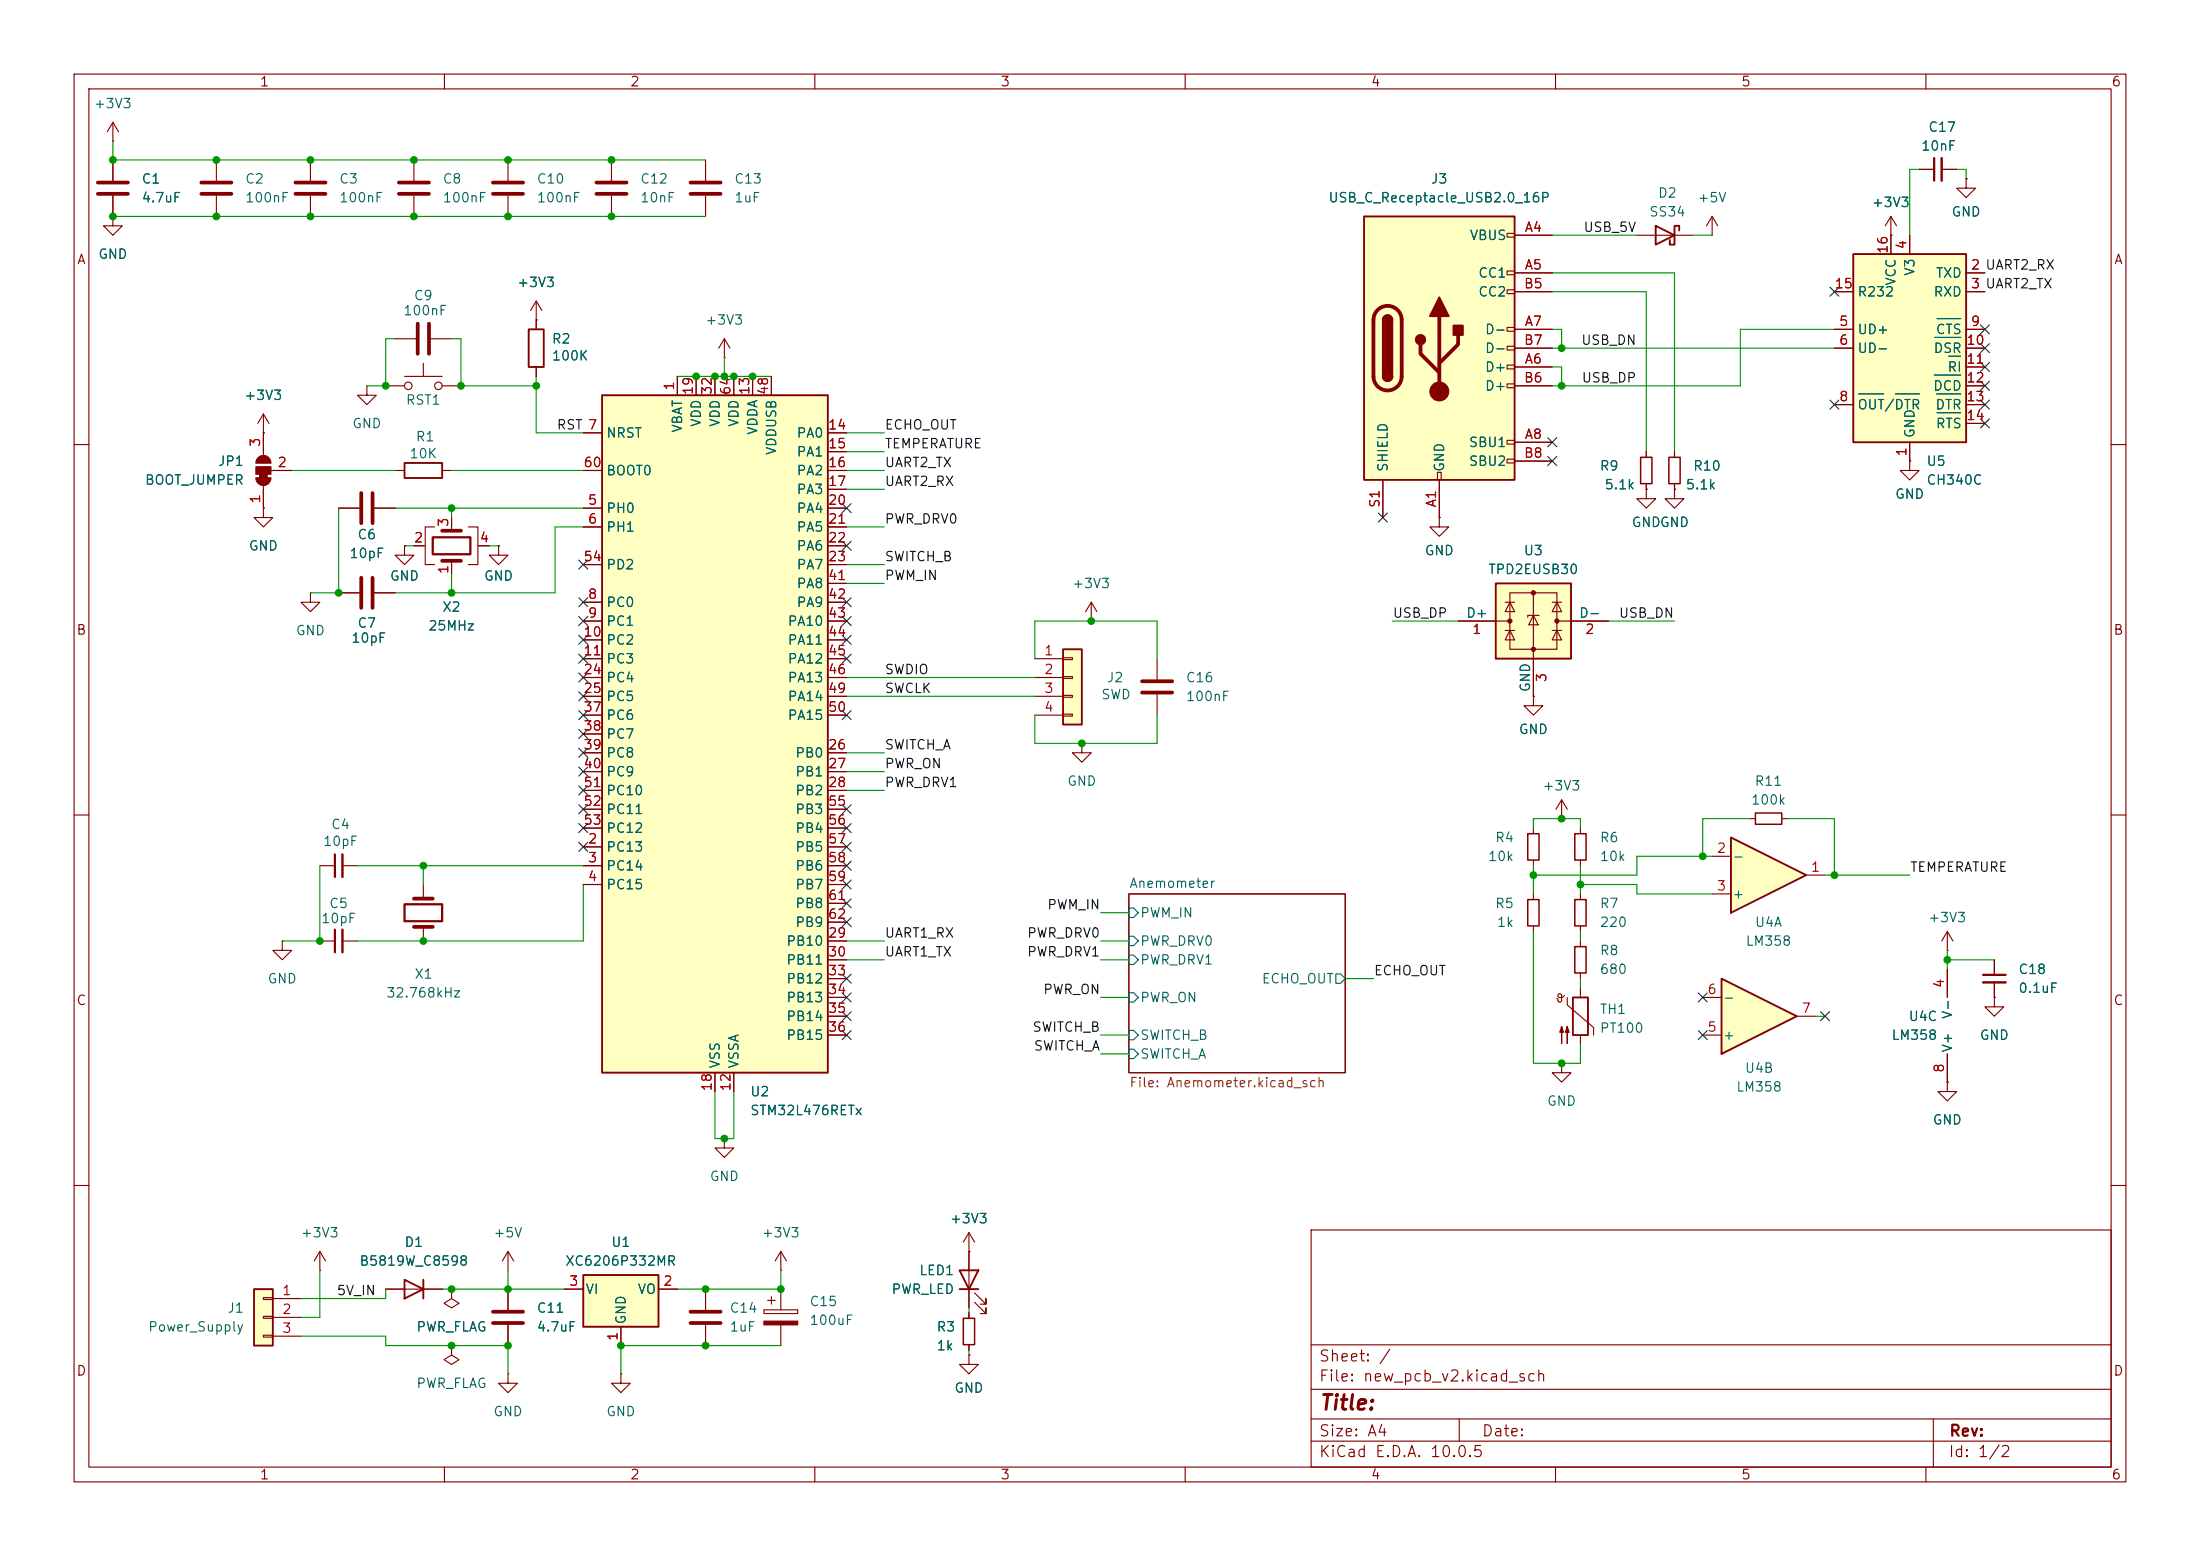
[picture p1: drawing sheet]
<svg xmlns="http://www.w3.org/2000/svg" width="297mm" height="210mm" viewBox="0 0 297 210" stroke-linecap="round" stroke-linejoin="round" font-family="sans-serif">
<g fill="none" stroke="#840000" stroke-width=".15">
<path d="M10 10h277v190h-277zM12 12h273v186h-273zM60 10v2M110 10v2M160 10v2M210 10v2M260 10v2M10 60h2M285 60h2M10 110h2M285 110h2M43.2 127h2"/>
<path d="M46.2 127h2.1M152.4 120.7h29.2v24.1h-29.2zM10 160h2M103.1 176.8h4.6v.5h-4.6zM103.6 175.5h1M104.1 175v1M105.4 174v2.8M105.4 178.8v2.8M177 166h108v32h-108zM285 160h2M60 198v2M110 198v2"/>
<path d="M160 198v2M177 194.5h108M177 191.5h108M177 187.5h108M177 181.5h108M197 191.5v3M210 198v2M260 198v2M261 191.5v6.5"/>
</g>
<path d="M152.4 128.9h.6l.7 .6-.7 .7h-.6zM152.4 134h.6l.7 .6-.7 .7h-.6zM152.4 126.4h.6l.7 .6-.7 .6h-.6zM152.4 139.1h.6l.7 .6-.7 .6h-.6zM152.4 122.6h.6l.7 .6-.7 .6h-.6zM180.3 131.4h.7l.6 .7-.6 .6h-.7zM152.4 141.6h.6l.7 .6-.7 .7h-.6z" fill="none" stroke="#006464" stroke-width=".15"/>
<path d="M45.2 125.5v3" fill="none" stroke="#840000" stroke-width=".3"/>
<path d="M46.2 125.5v3" fill="none" stroke="#840000" stroke-width=".33"/>
<path d="M103.1 178.3h4.6v.5h-4.6z" fill="#840000" stroke="#840000" stroke-width=".15"/>
<path d="M81.3 53.3h30.5v91.5h-30.5z" fill="#ffffc2"/>
<path d="M81.3 53.3h30.5v91.5h-30.5zM54.6 62.5h5.1v2h-5.1z" fill="none" stroke="#840000" stroke-width=".25"/>
<g fill="none" stroke="#840000" stroke-width=".15">
<path d="M78.7 58.4h2.6M91.4 50.8v2.5M94 50.8v2.5M96.5 50.8v2.5M99.1 50.8v2.5M101.6 50.8v2.5M104.1 50.8v2.5M111.8 58.4h2.5M53.3 63.5h1.3M59.7 63.5h1.3M78.7 68.6h2.6M78.7 71.1h2.6"/>
<path d="M78.7 63.5h2.6M78.7 76.2h2.6M111.8 68.6h2.5M111.8 71.1h2.5M111.8 61h2.5M111.8 63.5h2.5M111.8 66h2.5M111.8 73.7h2.5M111.8 76.2h2.5M111.8 78.7h2.5M78.7 81.3h2.6M78.7 83.8h2.6"/>
<path d="M78.7 86.4h2.6M78.7 88.9h2.6M78.7 91.4h2.6M78.7 94h2.6M78.7 96.5h2.6M78.7 99.1h2.6M111.8 81.3h2.5M111.8 83.8h2.5M111.8 86.4h2.5M111.8 88.9h2.5M111.8 91.4h2.5M111.8 94h2.5"/>
<path d="M111.8 96.5h2.5M147.3 83.8h.1M147.3 81.3l-.7 1.3M147.3 81.3l.8 1.3M147.3 81.3v2.5M78.7 114.3h2.6M78.7 116.8h2.6M78.7 119.4h2.6M78.7 101.6h2.6M78.7 104.1h2.6M78.7 106.7h2.6M78.7 109.2h2.6"/>
<path d="M78.7 111.8h2.6M111.8 114.3h2.5M111.8 116.8h2.5M111.8 119.4h2.5M111.8 101.6h2.5M111.8 104.1h2.5M111.8 106.7h2.5M111.8 109.2h2.5M111.8 111.8h2.5M111.8 127h2.5M111.8 129.5h2.5M111.8 132.1h2.5"/>
<path d="M111.8 134.6h2.5M111.8 137.2h2.5M111.8 139.7h2.5M111.8 121.9h2.5M111.8 124.5h2.5M262.9 130.8v3.8M96.5 144.8v2.5M99.1 144.8v2.5M262.9 146.1v1.2h1.3l-1.3 1.3-1.3-1.3h1.3M262.9 146.1h.1M262.9 142.2v3.9M95.2 174v2.8"/>
<path d="M95.2 178.8v2.8"/>
</g>
<path d="M93.2 177h4.1M93.2 178.6h4.1" fill="none" stroke="#840000" stroke-width=".51"/>
<path d="M232.4 132.1l10.2 5.1-10.2 5z" fill="#ffffc2"/>
<path d="M232.4 132.1l10.2 5.1-10.2 5z" fill="none" stroke="#840000" stroke-width=".25"/>
<path d="M229.9 139.7h2.5M229.9 134.6h2.5M242.6 137.2h2.5" fill="none" stroke="#840000" stroke-width=".15"/>
<path d="M143.5 87.6h2.5v10.2h-2.5z" fill="#ffffc2"/>
<path d="M143.5 87.6h2.5v10.2h-2.5zM212.3 134.6h2.1v5.1h-2.1z" fill="none" stroke="#840000" stroke-width=".25"/>
<g fill="none" stroke="#840000" stroke-width=".15">
<path d="M95.2 21.6v2.8M95.2 26.4v2.8M35.6 58.4h.1M35.6 55.9l-.8 1.3M35.6 55.9l.7 1.3M35.6 55.9v2.5M35.6 68.6v1.3h1.2l-1.2 1.2-1.3-1.2h1.3M35.6 68.6h.1M194.3 69.9v1.2h-1.3l1.3 1.3 1.3-1.3h-1.3M194.3 69.9h.1M222.2 61v.7M222.2 65.3v.7"/>
<path d="M226.1 61v.7M226.1 65.3v.7M257.8 62.2v1.3h-1.3l1.3 1.3 1.3-1.3h-1.3M257.8 62.2h.1M41.9 80v1.3h1.3l-1.3 1.3-1.3-1.3h1.3M41.9 80h.1M45.7 80h2.8M50.5 80h2.8M139.7 88.9h3.8M139.7 91.4h3.8M139.7 94h3.8M139.7 96.5h3.8"/>
<path d="M143.5 88.8h1.3v.2h-1.3zM143.5 91.3h1.3v.3h-1.3zM143.5 93.9h1.3v.2h-1.3zM143.5 96.4h1.3v.2h-1.3zM156.2 88.9v2.8M156.2 93.7v2.8M207 94v1.3h1.3l-1.3 1.2-1.3-1.2h1.3M207 94h.1M146 100.3v1.3h1.3l-1.3 1.3-1.2-1.3h1.2M146 100.3h.1M207 111.8v.7M207 116.1v.7"/>
<path d="M210.8 110.5h.1M210.8 108v2.5M210.8 108l-.7 1.2M210.8 108l.8 1.2M213.4 111.8v.7M213.4 116.1v.7M207 120.7v.7M207 125v.7M210.2 134.7l.1 .1v.2M210.3 134.4l.1-.2 .2-.1 .1 .1 .1 .2M210.3 135l.1 .2 .2 .1M210.3 134.4l.2 .2a.59 .59 0 0 0 .7-.2"/>
<path d="M210.8 134.4v.7l-.2 .1M211.6 134.6v1l3.5 3.1v1M213.4 127v.8M213.4 131.3v.8M213.4 133.4v1.2M213.4 139.7v1.3M210.8 143.5v1.3h1.3l-1.3 1.3-1.3-1.3h1.3M210.8 143.5h.1M68.6 174v2.8M68.6 178.8v2.8"/>
</g>
<path d="M221.5 61.7h1.5v3.6h-1.5zM225.3 61.7h1.5v3.6h-1.5zM206.2 112.5h1.6v3.6h-1.6zM212.6 112.5h1.5v3.6h-1.5zM206.2 121.4h1.6v3.6h-1.6zM212.6 127.8h1.5v3.5h-1.5z" fill="none" stroke="#840000" stroke-width=".2"/>
<path d="M93.2 24.6h4.1M93.2 26.2h4.1M48.8 78v4M50.3 78v4M154.2 91.9h4M154.2 93.5h4M66.5 177h4.1M66.5 178.6h4.1" fill="none" stroke="#840000" stroke-width=".51"/>
<g fill="#840000" stroke="#840000" stroke-width=".15">
<path d="M210.8 138.6l.3 .7h-.5l.2-.7v2.2z"/>
<path d="M211.6 138.6l.2 .7h-.5l.3-.7v2.2z"/>
</g>
<path d="M250.2 34.3h15.2v25.4h-15.2z" fill="#ffffc2"/>
<path d="M250.2 34.3h15.2v25.4h-15.2z" fill="none" stroke="#840000" stroke-width=".25"/>
<g fill="none" stroke="#840000" stroke-width=".15">
<path d="M231.1 29.2l.8 1.3M231.1 29.2l-.7 1.3M231.1 29.2v2.6M247.6 39.4h2.6M255.3 31.8v2.5M257.8 31.8v2.5M265.4 36.8h2.6M265.4 39.4h2.6M247.6 44.5h2.6M247.6 47h2.6M247.6 54.6h2.6M257.8 59.7v2.5"/>
<path d="M265.4 44.5h2.6M265.4 47h2.6M265.4 54.6h2.6M265.4 49.5h2.6M265.4 52.1h2.6M265.4 57.2h2.6"/>
</g>
<path d="M250.9 53.2h3.4M255.9 53.2h3.2M261.1 50.6h3.6M261.2 45.5h3.5M261.4 53.2h3.3M261.5 43h3.2M261.5 55.7h3.2M263.1 48.1h1.6" fill="none" stroke="#006464" stroke-width=".15"/>
<path d="M201.9 78.7h10.2v10.2h-10.2z" fill="#ffffc2"/>
<path d="M201.9 78.7h10.2v10.2h-10.2z" fill="none" stroke="#840000" stroke-width=".25"/>
<g fill="none" stroke="#840000" stroke-width=".15">
<path d="M15.2 29.2v1.3h1.3l-1.3 1.3-1.2-1.3h1.2M15.2 29.2h.1M15.2 21.6v2.8M15.2 26.4v2.8M222.2 66v1.3h1.3l-1.3 1.3-1.2-1.3h1.2M222.2 66h.1M196.8 83.8h7M203.2 81.3h1.3M203.2 85.1h1.3M203.8 80h6.4v7.6h-6.4zM203.8 81.3l.7 1.3h-1.3zM203.8 85.1l.7 1.3h-1.3z"/>
<path d="M207 83.1l.6 1.2h-1.2zM207 80v14M207.8 83.1h-1.6v.2M209.5 81.3h1.3M209.5 85.1h1.3M210.2 81.3l.6 1.3h-1.3zM210.2 85.1l.6 1.3h-1.3zM210.2 83.8h7M57.1 119.4v1.9M57.1 125.1v1.9M68.6 168.9l-.8 1.3M68.6 168.9l.7 1.3"/>
<path d="M68.6 168.9v2.6M83.8 185.4v1.3h1.3l-1.3 1.3-1.3-1.3h1.3M83.8 185.4h.1"/>
</g>
<g fill="#840000" stroke="#840000" stroke-width=".15">
<circle cx="203.8" cy="83.8" r=".28"/>
<circle cx="207" cy="80" r=".28"/>
<circle cx="207" cy="87.6" r=".28"/>
<circle cx="210.2" cy="83.8" r=".28"/>
</g>
<path d="M13.2 24.6h4.1M13.2 26.2h4.1M55.9 125.1h2.5M55.9 121.3h2.5" fill="none" stroke="#840000" stroke-width=".51"/>
<path d="M54.6 122h5.1v2.3h-5.1z" fill="none" stroke="#840000" stroke-width=".3"/>
<path d="M78.7 172.1h10.2v7h-10.2z" fill="#ffffc2"/>
<path d="M78.7 172.1h10.2v7h-10.2z" fill="none" stroke="#840000" stroke-width=".25"/>
<path d="M76.2 174h2.5M83.8 179.1v2.5M88.9 174h2.5" fill="none" stroke="#840000" stroke-width=".15"/>
<path d="M184.1 29.2h20.4v35.6h-20.4z" fill="#ffffc2"/>
<g fill="none" stroke="#840000" stroke-width=".15">
<path d="M15.2 19.1h.1M15.2 16.5l-.7 1.3M15.2 16.5l.8 1.3M15.2 16.5v2.6M29.2 21.6v2.8M29.2 26.4v2.8M41.9 21.6v2.8M41.9 26.4v2.8M55.9 21.6v2.8M55.9 26.4v2.8M68.6 21.6v2.8M68.6 26.4v2.8"/>
<path d="M82.5 21.6v2.8M82.5 26.4v2.8M203.5 31.5h1v.5h-1zM203.5 36.6h1v.5h-1zM203.5 39.1h1v.5h-1zM204.5 31.8h5M204.5 36.8h5M204.5 39.4h5M255.3 31.8h.1M255.3 29.2l.7 1.3M255.3 29.2l-.8 1.3M255.3 29.2v2.6"/>
<path d="M259.1 22.9h2M262.1 22.9h2.1M265.4 24.1v1.3h-1.2l1.2 1.3 1.3-1.3h-1.3M265.4 24.1h.1M35.6 58.4v3.1M49.5 52.1v1.2h1.3l-1.3 1.3-1.2-1.3h1.2M49.5 52.1h.1M52.1 52.1h2.5M53.3 45.7h2.8M54.6 50.8h5.1M57.1 49v1.8M58.2 45.7h2.8"/>
<path d="M59.7 52.1h2.5M72.4 43.2h.1M72.4 40.6l-.8 1.3M72.4 40.6l.8 1.3M72.4 40.6v3.9M72.4 49.5v1.3M97.8 48.3h.1M97.8 45.7l-.8 1.3M97.8 45.7l.8 1.3M97.8 45.7v2.6M203.5 44.2h1v.5h-1zM203.5 46.7h1v.5h-1z"/>
<path d="M203.5 49.3h1v.5h-1zM203.5 51.8h1v.5h-1zM203.5 59.4h1v.5h-1zM204.5 49.5h5M204.5 44.5h5M204.5 59.7h5M204.5 52.1h5M204.5 47h5M34.5 64.5h2.1M34.5 62.5h2.1M35.6 65.5v3.1M36.6 63.5h2.8"/>
<path d="M45.7 68.6h2.8M50.5 68.6h2.8M55.9 73.7h1.5M58.7 71.1h-1.3v5.1h1.3M61 69.9v1.7M61 75.7v1.8M63.2 71.1h1.3v5.1h-1.3M64.5 73.7h1.5M67.3 73.7v1.2h1.3l-1.3 1.3-1.3-1.3h1.3M67.3 73.7h.1M186.7 64.8v5.1M194.1 63.8h.5v1h-.5z"/>
<path d="M194.3 64.8v5.1M203.5 62h1v.5h-1zM204.5 62.2h5M226.1 66v1.3h-1.3l1.3 1.3 1.2-1.3h-1.2M226.1 66h.1M43.2 116.8h2M46.2 116.8h2.1M38.1 127v1.3h1.3l-1.3 1.2-1.3-1.2h1.3M38.1 127h.1M213.4 120.7v.7M213.4 125v.7M97.8 153.7v1.2h1.3l-1.3 1.3-1.3-1.3h1.3"/>
<path d="M97.8 153.7h.1M43.2 171.5h.1M43.2 168.9l-.8 1.3M43.2 168.9l.7 1.3M43.2 168.9v2.6M52.1 174h7.6M61 174v1.3l1 .6-1 .6-1.1-.6 1.1-.6M61 174h.1M130.8 168.9h.1M130.8 166.4v10.1M130.8 177.2v.7M130.8 166.4l-.8 1.2"/>
<path d="M130.8 166.4l.8 1.2M131.6 175.8l1.5 1.5v-.8v.8h-.8M131.6 174.5l1.5 1.5v-.7v.7h-.8M61 181.6v1.3l1 .6-1 .7-1.1-.7 1.1-.6M61 181.6h.1M68.6 185.4v1.3h1.2l-1.2 1.3-1.3-1.3h1.3M68.6 185.4h.1M130.8 182.9v1.3h1.3l-1.3 1.2-1.3-1.2h1.3M130.8 182.9h.1M130.8 181.5v.7"/>
<circle cx="55.1" cy="52.1" r=".51"/>
<circle cx="59.2" cy="52.1" r=".51"/>
</g>
<path d="M184.1 29.2h20.4v35.6h-20.4zM71.4 44.5h2v5h-2zM186.7 43.2a.64 .64 0 0 1 .6-.7 .64 .64 0 0 1 .7 .7M186.7 50.8a.64 .64 0 0 0 .6 .6 .64 .64 0 0 0 .7-.6M54.6 172.7l2.5 1.3-2.5 1.3zM57.1 172.7v2.6M129.5 171.5h2.6l-1.3 2.5zM129.5 174h2.6" fill="none" stroke="#840000" stroke-width=".25"/>
<g fill="none" stroke="#840000" stroke-width=".51">
<path d="M27.2 24.6h4M27.2 26.2h4M39.9 24.6h4M39.9 26.2h4M53.8 24.6h4.1M53.8 26.2h4.1M66.5 24.6h4.1M66.5 26.2h4.1M80.5 24.6h4.1M80.5 26.2h4.1M56.4 43.7v4.1M57.9 43.7v4.1"/>
<path d="M186 41.8a1.9 1.9 0 0 1 2-.4 1.9 1.9 0 0 1 1.2 1.8v7.6a1.91 1.91 0 0 1-1.9 1.9 1.91 1.91 0 0 1-1.9-1.9v-7.6a1.9 1.9 0 0 1 .6-1.4zM191.8 46.5v1.3l2.5 2.5M194.3 42.7v10.1M196.8 45.2v1.3l-2.5 2.5M48.8 66.5v4.1M50.3 66.5v4.1M59.7 75.7h2.5M59.7 71.6h2.5"/>
</g>
<g fill="#840000" stroke="#840000" stroke-width=".25">
<path d="M186.7 43.2h1.3v7.6h-1.3z"/>
<path d="M186.9 42.7a.64 .64 0 0 1 .7-.1 .64 .64 0 0 1 .4 .6h-1.3z"/>
<path d="M186.7 50.8h1.3a.64 .64 0 0 1-.7 .6 .64 .64 0 0 1-.6-.6z"/>
<path d="M194.3 40.1l1.3 2.6h-2.6z"/>
<path d="M196.2 43.9h1.3v1.3h-1.3z"/>
<circle cx="191.8" cy="45.8" r=".63"/>
</g>
<g fill="#840000" stroke="#840000" stroke-width=".15">
<path d="M35.1 64h1v.5h-1z"/>
<path d="M34.5 64.5h2.1a1.02 1.02 0 0 1-1 1 1.02 1.02 0 0 1-1.1-1z"/>
<path d="M34.5 63h2.1v1h-2.1z"/>
<path d="M34.8 61.8a1.02 1.02 0 0 1 1.1-.3 1.02 1.02 0 0 1 .7 1h-2.1l.1-.4z"/>
<circle cx="194.3" cy="52.8" r="1.27"/>
</g>
<path d="M261.1 21.3v3.1M58.4 72.5h5.1v2.3h-5.1zM45.2 115.3v3.1" fill="none" stroke="#840000" stroke-width=".3"/>
<path d="M262.1 21.3v3.1M46.2 115.3v3.1" fill="none" stroke="#840000" stroke-width=".33"/>
<path d="M212.6 121.4h1.5v3.6h-1.5zM130 177.9h1.6v3.6h-1.6z" fill="none" stroke="#840000" stroke-width=".2"/>
<path d="M34.3 174h2.5v7.6h-2.5z" fill="#ffffc2"/>
<path d="M223.5 30.5l2.6 1.3-2.6 1.2zM226.7 31.1v-.6h-.6v2.5h-.7v-.6M34.3 174h2.5v7.6h-2.5z" fill="none" stroke="#840000" stroke-width=".25"/>
<g fill="none" stroke="#840000" stroke-width=".15">
<path d="M221 31.8h7.6M54.6 73.7v1.2h1.3l-1.3 1.3-1.3-1.3h1.3M54.6 73.7h.1M35.6 175.1h1.2v.3h-1.2zM35.6 177.7h1.2v.2h-1.2zM36.8 175.3h3.8M36.8 177.8h3.8M105.4 171.5h.1M105.4 168.9l-.8 1.3M105.4 168.9l.8 1.3M105.4 168.9v2.6M35.6 180.2h1.2v.3h-1.2z"/>
<path d="M36.8 180.3h3.8"/>
</g>
<path d="M233.7 113l10.1 5.1-10.1 5.1z" fill="#ffffc2"/>
<path d="M233.7 113l10.1 5.1-10.1 5.1z" fill="none" stroke="#840000" stroke-width=".25"/>
<g fill="none" stroke="#840000" stroke-width=".15">
<path d="M15.2 29.2h.1M15.2 21.6v2.8M15.2 26.4v2.8M204.5 36.8h5M204.5 39.4h5M204.5 31.8h5M247.6 39.4h2.6M255.3 31.8h.1M255.3 31.8v2.5M257.8 31.8v2.5M259.1 22.9h2M262.1 22.9h2.1"/>
<path d="M265.4 24.1h.1M265.4 36.8h2.6M265.4 39.4h2.6M35.6 58.4h.1M35.6 58.4v2.6M72.4 43.2h.1M72.4 43.2v1.3M72.4 49.5v1.3M78.7 58.4h2.6M91.4 50.8v2.5M94 50.8v2.5M96.5 50.8v2.5"/>
<path d="M99.1 50.8v2.5M101.6 50.8v2.5M104.1 50.8v2.5M111.8 58.4h2.5M204.5 44.5h5M204.5 47h5M204.5 49.5h5M204.5 52.1h5M204.5 59.7h5M247.6 44.5h2.6M247.6 47h2.6M247.6 54.6h2.6"/>
<path d="M257.8 59.7v2.5M265.4 44.5h2.6M265.4 47h2.6M265.4 54.6h2.6M265.4 49.5h2.6M265.4 52.1h2.6M265.4 57.2h2.6M35.6 68.6h.1M35.6 66v2.6M36.8 63.5h2.6M45.7 68.6h2.8M50.5 68.6h2.8"/>
<path d="M54.6 73.7h.1M55.9 73.7h1.2M61 69.9v1.2M61 76.2v1.3M64.8 73.7h1.2M67.3 73.7h.1M78.7 68.6h2.6M78.7 71.1h2.6M78.7 63.5h2.6M78.7 76.2h2.6M111.8 68.6h2.5M111.8 71.1h2.5"/>
<path d="M111.8 61h2.5M111.8 63.5h2.5M111.8 66h2.5M111.8 73.7h2.5M111.8 76.2h2.5M111.8 78.7h2.5M186.7 64.8v5.1M194.3 69.9h.1M194.3 64.8v5.1M204.5 62.2h5M222.2 66h.1M222.2 61v.7"/>
<path d="M222.2 65.3v.7M226.1 66h.1M226.1 61v.7M226.1 65.3v.7M257.8 62.2h.1M45.7 80h2.8M50.5 80h2.8M78.7 81.3h2.6M78.7 83.8h2.6M78.7 86.4h2.6M78.7 88.9h2.6M78.7 91.4h2.6"/>
<path d="M78.7 94h2.6M78.7 96.5h2.6M78.7 99.1h2.6M111.8 81.3h2.5M111.8 83.8h2.5M111.8 86.4h2.5M111.8 88.9h2.5M111.8 91.4h2.5M111.8 94h2.5M111.8 96.5h2.5M196.8 83.8h5.1M207 94h.1"/>
<path d="M207 88.9v5.1M212.1 83.8h5.1M78.7 114.3h2.6M78.7 116.8h2.6M78.7 119.4h2.6M78.7 101.6h2.6M78.7 104.1h2.6M78.7 106.7h2.6M78.7 109.2h2.6M78.7 111.8h2.6M111.8 114.3h2.5M111.8 116.8h2.5"/>
<path d="M111.8 119.4h2.5M111.8 101.6h2.5M111.8 104.1h2.5M111.8 106.7h2.5M111.8 109.2h2.5M111.8 111.8h2.5M231.1 115.6h2.6M236.2 110.5h.8M240.5 110.5h.8M243.8 118.1h2.6M111.8 127h2.5M111.8 129.5h2.5"/>
<path d="M111.8 132.1h2.5M111.8 134.6h2.5M111.8 137.2h2.5M111.8 139.7h2.5M111.8 121.9h2.5M111.8 124.5h2.5M231.1 120.7h2.6M262.9 128.3h.1M262.9 125.7l-.8 1.3M262.9 125.7l.8 1.3M262.9 125.7v2.6M262.9 130.8v3.8"/>
<path d="M269.2 134.6v1.3h1.3l-1.3 1.3-1.2-1.3h1.2M269.2 134.6h.1M269.2 129.5v2.1M269.2 132.6v2M96.5 144.8v2.5M99.1 144.8v2.5M262.9 146.1h.1M262.9 142.2v3.9M52.1 174h2.5M57.1 174h2.6M61 174h.1M68.6 174v2.8"/>
<path d="M68.6 178.8v2.8M76.2 174h2.5M83.8 179.1v2.5M88.9 174h2.5M130.8 168.9h.1M130.8 168.9v2.6M130.8 174v2.5M130.8 177.2v.7M130.8 182.9h.1M130.8 181.5v.7"/>
</g>
<path d="M237 109.7h3.5v1.6h-3.5z" fill="none" stroke="#840000" stroke-width=".2"/>
<path d="M267.7 131.6h3.1" fill="none" stroke="#840000" stroke-width=".3"/>
<path d="M267.7 132.6h3.1" fill="none" stroke="#840000" stroke-width=".33"/>
<g fill="none" stroke="#009600" stroke-width=".15">
<path d="M15.2 19.1v2.5h80M15.2 29.2h80M209.5 31.8h11.5M209.5 36.8h16.6v24.2M209.5 39.4h12.7v21.6M228.6 31.8h2.5M259.1 22.9h-1.3v8.9M264.2 22.9h1.2v1.2M53.3 45.7h-1.2v6.4h-2.6M61 45.7h1.2v6.4h10.2M72.4 50.8v7.6h6.3M91.4 50.8h12.7"/>
<path d="M97.8 48.3v2.5M114.3 58.4h5.1M209.5 44.5h1.3v2.5M209.5 49.5h1.3v2.6M209.5 47h38.1M247.6 44.5h-12.7v7.6h-25.4M39.4 63.5h13.9M45.7 68.6v11.4h-3.8M53.3 68.6h25.4M54.6 73.7h1.3M61 68.6v1.3M61 77.5v2.5"/>
<path d="M61 63.5h17.7M66 73.7h1.3M78.7 71.1h-3.8v8.9h-21.6M114.3 63.5h5.1M114.3 71.1h5.1M114.3 61h5.1M114.3 76.2h5.1M114.3 78.7h5.1M114.3 66h5.1M114.3 94h25.4M114.3 91.4h25.4M139.7 88.9v-5.1h16.5v5.1"/>
<path d="M139.7 96.5v3.8h16.5v-3.8M188 83.8h8.8M217.2 83.8h8.9M43.2 116.8v10.2h-5.1M48.3 116.8h30.4M57.1 116.8v2.6M78.7 119.4v7.6h-30.4M114.3 104.1h5.1M114.3 101.6h5.1M114.3 106.7h5.1M207 111.8v-1.3h6.4v1.3M207 116.8v3.9"/>
<path d="M213.4 119.4h7.6v1.3h10.1M213.4 116.8v3.9M231.1 115.6h-10.1v2.5h-14M236.2 110.5h-6.3v5.1M241.3 110.5h6.3v7.6M246.4 118.1h11.4M114.3 127h5.1M114.3 129.5h5.1M148.6 139.7h3.8M148.6 127h3.8M148.6 123.2h3.8M148.6 129.5h3.8"/>
<path d="M148.6 134.6h3.8M181.6 132.1h3.8M207 125.7v17.8h6.4v-2.5M213.4 125.7v1.3M213.4 132.1v1.3M245.1 137.2h1.3M262.9 129.5h6.3M262.9 128.3v2.5M96.5 147.3v6.4h2.6v-6.4M148.6 142.2h3.8M43.2 171.5v6.3h-2.6M52.1 174v1.3h-11.5"/>
<path d="M59.7 174h16.5M68.6 171.5v2.5M105.4 171.5v2.5h-14M130.8 176.5v.7M40.6 180.3h11.5v1.3h16.5v3.8M105.4 181.6h-21.6v3.8M130.8 182.2v.7"/>
</g>
<g fill="none" stroke="#000084" stroke-width=".15">
<path d="M247 38.8l1.3 1.2M248.3 38.8l-1.3 1.2M208.9 59.1l1.3 1.2M210.2 59.1l-1.3 1.2M247 54l1.3 1.2M248.3 54l-1.3 1.2M267.4 43.8l1.2 1.3M267.4 54l1.2 1.2M267.4 51.5l1.2 1.2M267.4 56.5l1.2 1.3M267.4 46.4l1.2 1.2M267.4 48.9l1.2 1.2"/>
<path d="M268.6 43.8l-1.2 1.3M268.6 54l-1.2 1.2M268.6 51.5l-1.2 1.2M268.6 56.5l-1.2 1.3M268.6 46.4l-1.2 1.2M268.6 48.9l-1.2 1.2M78.1 75.6l1.2 1.2M79.3 75.6l-1.2 1.2M113.7 68l1.2 1.2M113.7 73.1l1.2 1.2M114.9 73.1l-1.2 1.2M114.9 68l-1.2 1.2"/>
<path d="M186.1 69.2l1.2 1.3M187.3 69.2l-1.2 1.3M208.9 61.6l1.3 1.2M210.2 61.6l-1.3 1.2M78.1 98.5l1.2 1.2M78.1 90.8l1.2 1.2M78.1 93.4l1.2 1.2M78.1 95.9l1.2 1.2M78.1 88.3l1.2 1.2M78.1 85.8l1.2 1.2M78.1 83.2l1.2 1.2M78.1 80.7l1.2 1.2"/>
<path d="M79.3 98.5l-1.2 1.2M79.3 90.8l-1.2 1.2M79.3 93.4l-1.2 1.2M79.3 95.9l-1.2 1.2M79.3 88.3l-1.2 1.2M79.3 85.8l-1.2 1.2M79.3 83.2l-1.2 1.2M79.3 80.7l-1.2 1.2M113.7 88.3l1.2 1.2M113.7 85.8l1.2 1.2M113.7 95.9l1.2 1.2M113.7 83.2l1.2 1.2"/>
<path d="M113.7 80.7l1.2 1.2M114.9 88.3l-1.2 1.2M114.9 85.8l-1.2 1.2M114.9 95.9l-1.2 1.2M114.9 83.2l-1.2 1.2M114.9 80.7l-1.2 1.2M78.1 103.5l1.2 1.2M78.1 101l1.2 1.2M78.1 113.7l1.2 1.2M78.1 108.6l1.2 1.2M78.1 111.2l1.2 1.2M78.1 106.1l1.2 1.2"/>
<path d="M79.3 103.5l-1.2 1.2M79.3 101l-1.2 1.2M79.3 113.7l-1.2 1.2M79.3 108.6l-1.2 1.2M79.3 111.2l-1.2 1.2M79.3 106.1l-1.2 1.2M113.7 118.8l1.2 1.2M113.7 111.2l1.2 1.2M113.7 113.7l1.2 1.2M113.7 116.2l1.2 1.2M113.7 108.6l1.2 1.2M114.9 118.8l-1.2 1.2"/>
<path d="M114.9 111.2l-1.2 1.2M114.9 113.7l-1.2 1.2M114.9 116.2l-1.2 1.2M114.9 108.6l-1.2 1.2M113.7 136.6l1.2 1.2M113.7 131.5l1.2 1.2M113.7 121.3l1.2 1.2M113.7 134l1.2 1.2M113.7 123.9l1.2 1.2M113.7 139.1l1.2 1.2M114.9 136.6l-1.2 1.2M114.9 131.5l-1.2 1.2"/>
<path d="M114.9 121.3l-1.2 1.2M114.9 134l-1.2 1.2M114.9 123.9l-1.2 1.2M114.9 139.1l-1.2 1.2M229.3 134l1.2 1.2M229.3 139.1l1.2 1.2M230.5 134l-1.2 1.2M230.5 139.1l-1.2 1.2M245.8 136.6l1.2 1.2M247 136.6l-1.2 1.2"/>
</g>
<path d="M250.9 53.2h3.4M255.9 53.2h3.2M261.1 50.6h3.6M261.2 45.5h3.5M261.4 53.2h3.3M261.5 43h3.2M261.5 55.7h3.2M263.1 48.1h1.6" fill="none" stroke="#006464" stroke-width=".15"/>
<g fill="#009600" stroke="#009600" stroke-width=".14">
<circle cx="94" cy="50.8" r=".46"/>
<circle cx="96.5" cy="50.8" r=".46"/>
<circle cx="97.8" cy="50.8" r=".46"/>
<circle cx="101.6" cy="50.8" r=".46"/>
<circle cx="99.1" cy="50.8" r=".46"/>
<circle cx="57.1" cy="116.8" r=".46"/>
<circle cx="57.1" cy="127" r=".46"/>
<circle cx="43.2" cy="127" r=".46"/>
<circle cx="68.6" cy="29.2" r=".46"/>
<circle cx="62.2" cy="52.1" r=".46"/>
<circle cx="82.5" cy="29.2" r=".46"/>
<circle cx="72.4" cy="52.1" r=".46"/>
<circle cx="68.6" cy="21.6" r=".46"/>
<circle cx="82.5" cy="21.6" r=".46"/>
<circle cx="97.8" cy="153.7" r=".46"/>
<circle cx="105.4" cy="174" r=".46"/>
<circle cx="95.2" cy="181.6" r=".46"/>
<circle cx="95.2" cy="174" r=".46"/>
<circle cx="83.8" cy="181.6" r=".46"/>
<circle cx="61" cy="80" r=".46"/>
<circle cx="61" cy="68.6" r=".46"/>
<circle cx="45.7" cy="80" r=".46"/>
<circle cx="29.2" cy="29.2" r=".46"/>
<circle cx="29.2" cy="21.6" r=".46"/>
<circle cx="15.2" cy="29.2" r=".46"/>
<circle cx="55.9" cy="29.2" r=".46"/>
<circle cx="55.9" cy="21.6" r=".46"/>
<circle cx="52.1" cy="52.1" r=".46"/>
<circle cx="41.9" cy="21.6" r=".46"/>
<circle cx="41.9" cy="29.2" r=".46"/>
<circle cx="15.2" cy="21.6" r=".46"/>
<circle cx="61" cy="174" r=".46"/>
<circle cx="61" cy="181.6" r=".46"/>
<circle cx="68.6" cy="181.6" r=".46"/>
<circle cx="68.6" cy="174" r=".46"/>
<circle cx="262.9" cy="129.5" r=".46"/>
<circle cx="229.9" cy="115.6" r=".46"/>
<circle cx="247.6" cy="118.1" r=".46"/>
<circle cx="147.3" cy="83.8" r=".46"/>
<circle cx="146" cy="100.3" r=".46"/>
<circle cx="207" cy="118.1" r=".46"/>
<circle cx="210.8" cy="143.5" r=".46"/>
<circle cx="213.4" cy="119.4" r=".46"/>
<circle cx="210.8" cy="110.5" r=".46"/>
<circle cx="210.8" cy="47" r=".46"/>
<circle cx="210.8" cy="52.1" r=".46"/>
</g>
<text font-size="2" fill="#840000" x="178" y="190.8">Title:</text>
<g font-size="1.5" fill="#840000">
<text x="178" y="184.1">Sheet: /</text>
<text x="178" y="186.8">File: new_pcb_v2.kicad_sch</text>
<text x="178" y="197">KiCad E.D.A. 10.0.5</text>
<text x="178" y="194.2">Size: A4</text>
<text x="200" y="194.2">Date:</text>
<text x="263" y="197">Id: 1/2</text>
<text x="263" y="194.2">Rev:</text>
</g>
<g font-size="1.3" fill="#840000">
<text x="35" y="12">1</text>
<text x="85" y="12">2</text>
<text x="135" y="12">3</text>
<text x="185" y="12">4</text>
<text x="235" y="12">5</text>
<text x="285" y="12">6</text>
<text x="10.3" y="36">A</text>
<text x="285.3" y="36">A</text>
<text x="10.2" y="86">B</text>
<text x="285.2" y="86">B</text>
<text x="10.2" y="136">C</text>
<text x="285.2" y="136">C</text>
<text x="10.2" y="186">D</text>
<text x="285.2" y="186">D</text>
<text x="35" y="200">1</text>
<text x="85" y="200">2</text>
<text x="135" y="200">3</text>
<text x="185" y="200">4</text>
<text x="235" y="200">5</text>
<text x="285" y="200">6</text>
</g>
<g font-size="1.3" fill="#006464">
<text x="12.6" y="14.9">+3V3</text>
<text x="259.3" y="20.6">10nF</text>
<text x="260.2" y="18.1">C17</text>
<text x="19" y="25.1">C1</text>
<text x="19" y="27.6">4.7uF</text>
<text x="33" y="25.1">C2</text>
<text x="33" y="27.6">100nF</text>
<text x="45.7" y="25.1">C3</text>
<text x="45.7" y="27.6">100nF</text>
<text x="59.7" y="25.1">C8</text>
<text x="59.7" y="27.6">100nF</text>
<text x="72.4" y="25.1">C10</text>
<text x="72.4" y="27.6">100nF</text>
<text x="86.3" y="25.1">C12</text>
<text x="86.3" y="27.6">10nF</text>
<text x="99" y="25.1">C13</text>
<text x="99" y="27.6">1uF</text>
<text x="179.2" y="27.6">USB_C_Receptacle_USB2.0_16P</text>
<text x="193.1" y="25.1">J3</text>
<text x="222.6" y="29.5">SS34</text>
<text x="223.7" y="27">D2</text>
<text x="229.1" y="27.6">+5V</text>
<text x="252.6" y="28.3">+3V3</text>
<text x="263.4" y="29.5">GND</text>
<text x="13.2" y="35.3">GND</text>
<text x="198.3" y="32.7">VBUS</text>
<text x="55.8" y="40.8">C9</text>
<text x="69.7" y="39.1">+3V3</text>
<text x="199.5" y="37.8">CC1</text>
<text x="199.5" y="40.3">CC2</text>
<text x="250.7" y="40.3">R232</text>
<text x="256.2" y="38.7" transform="rotate(-90 256.2 38.7)">VCC</text>
<text x="258.8" y="37.3" transform="rotate(-90 258.8 37.3)">V3</text>
<text x="260.9" y="40.3">RXD</text>
<text x="261.2" y="37.8">TXD</text>
<text x="54.3" y="42.9">100nF</text>
<text x="74.4" y="46.7">R2</text>
<text x="95.1" y="44.1">+3V3</text>
<text x="200.4" y="45.4">D-</text>
<text x="200.4" y="48">D-</text>
<text x="250.7" y="45.4">UD+</text>
<text x="250.7" y="48">UD-</text>
<text x="260.9" y="48">DSR</text>
<text x="261.2" y="45.4">CTS</text>
<text x="74.4" y="49">100K</text>
<text x="200.4" y="50.5">D+</text>
<text x="200.4" y="53">D+</text>
<text x="260.9" y="53">DCD</text>
<text x="262.8" y="50.5">RI</text>
<text x="32.9" y="54.3">+3V3</text>
<text x="47.5" y="58.1">GND</text>
<text x="54.7" y="54.9">RST1</text>
<text x="56" y="59.9">R1</text>
<text x="81.8" y="59.4">NRST</text>
<text x="92.4" y="58.5" transform="rotate(-90 92.4 58.5)">VBAT</text>
<text x="94.9" y="57.7" transform="rotate(-90 94.9 57.7)">VDD</text>
<text x="97.5" y="57.7" transform="rotate(-90 97.5 57.7)">VDD</text>
<text x="100" y="57.7" transform="rotate(-90 100 57.7)">VDD</text>
<text x="102.6" y="58.8" transform="rotate(-90 102.6 58.8)">VDDA</text>
<text x="107.5" y="59.4">PA0</text>
<text x="250.7" y="55.6">OUT/DTR</text>
<text x="258.8" y="59.2" transform="rotate(-90 258.8 59.2)">GND</text>
<text x="261.2" y="55.6">DTR</text>
<text x="261.2" y="58.1">RTS</text>
<text x="19.5" y="65.7">BOOT_JUMPER</text>
<text x="29.3" y="63.2">JP1</text>
<text x="55.2" y="62.2">10K</text>
<text x="81.8" y="64.5">BOOT0</text>
<text x="105.1" y="61.5" transform="rotate(-90 105.1 61.5)">VDDUSB</text>
<text x="107.5" y="61.9">PA1</text>
<text x="107.5" y="64.5">PA2</text>
<text x="187.7" y="63.8" transform="rotate(-90 187.7 63.8)">SHIELD</text>
<text x="195.3" y="63.8" transform="rotate(-90 195.3 63.8)">GND</text>
<text x="198.2" y="60.7">SBU1</text>
<text x="198.2" y="63.2">SBU2</text>
<text x="215.9" y="63.8">R9</text>
<text x="228.5" y="63.8">R10</text>
<text x="260" y="63.2">U5</text>
<text x="260" y="65.7">CH340C</text>
<text x="81.8" y="69.5">PH0</text>
<text x="107.5" y="67">PA3</text>
<text x="107.5" y="69.5">PA4</text>
<text x="216.5" y="66.4">5.1k</text>
<text x="220.2" y="71.4">GNDGND</text>
<text x="227.5" y="66.4">5.1k</text>
<text x="255.7" y="67.6">GND</text>
<text x="33.5" y="74.6">GND</text>
<text x="47.1" y="75.6">10pF</text>
<text x="48.2" y="73.1">C6</text>
<text x="81.8" y="72.1">PH1</text>
<text x="81.8" y="77.2">PD2</text>
<text x="107.5" y="72.1">PA5</text>
<text x="107.5" y="74.6">PA6</text>
<text x="107.5" y="77.2">PA7</text>
<text x="192.2" y="75.3">GND</text>
<text x="200.8" y="77.8">TPD2EUSB30</text>
<text x="205.6" y="75.3">U3</text>
<text x="52.5" y="78.7">GND</text>
<text x="59.6" y="82.9">X2</text>
<text x="65.2" y="78.7">GND</text>
<text x="81.8" y="82.2">PC0</text>
<text x="107.5" y="79.7">PA8</text>
<text x="107.5" y="82.2">PA9</text>
<text x="144.7" y="79.7">+3V3</text>
<text x="197.8" y="83.7">D+</text>
<text x="213.1" y="83.7">D-</text>
<text x="39.8" y="86.1">GND</text>
<text x="47.3" y="87.1">10pF</text>
<text x="48.2" y="85">C7</text>
<text x="57.7" y="85.4">25MHz</text>
<text x="81.8" y="84.8">PC1</text>
<text x="81.8" y="87.3">PC2</text>
<text x="81.8" y="89.9">PC3</text>
<text x="106.2" y="84.8">PA10</text>
<text x="106.2" y="87.3">PA11</text>
<text x="106.2" y="89.9">PA12</text>
<text x="81.8" y="92.4">PC4</text>
<text x="81.8" y="94.9">PC5</text>
<text x="106.2" y="92.4">PA13</text>
<text x="106.2" y="94.9">PA14</text>
<text x="148.6" y="94.7">SWD</text>
<text x="149.3" y="92.4">J2</text>
<text x="160" y="92.4">C16</text>
<text x="160" y="94.9">100nF</text>
<text x="206.9" y="93.5" transform="rotate(-90 206.9 93.5)">GND</text>
<text x="81.8" y="97.5">PC6</text>
<text x="81.8" y="100">PC7</text>
<text x="106.2" y="97.5">PA15</text>
<text x="204.9" y="99.4">GND</text>
<text x="81.8" y="102.6">PC8</text>
<text x="81.8" y="105.1">PC9</text>
<text x="81.8" y="107.6">PC10</text>
<text x="107.3" y="102.6">PB0</text>
<text x="107.3" y="105.1">PB1</text>
<text x="107.3" y="107.6">PB2</text>
<text x="144" y="106.4">GND</text>
<text x="208.2" y="107">+3V3</text>
<text x="236.8" y="106.4">R11</text>
<text x="44.6" y="112.2">C4</text>
<text x="81.8" y="110.2">PC11</text>
<text x="81.8" y="112.7">PC12</text>
<text x="107.3" y="110.2">PB3</text>
<text x="107.3" y="112.7">PB4</text>
<text x="201.8" y="114">R4</text>
<text x="215.9" y="114">R6</text>
<text x="236.3" y="108.9">100k</text>
<text x="43.5" y="114.5">10pF</text>
<text x="81.8" y="115.3">PC13</text>
<text x="81.8" y="117.8">PC14</text>
<text x="107.3" y="115.3">PB5</text>
<text x="107.3" y="117.8">PB6</text>
<text x="200.8" y="116.5">10k</text>
<text x="215.9" y="116.5">10k</text>
<text x="233.8" y="116.5">-</text>
<text x="43.3" y="124.9">10pF</text>
<text x="44.4" y="122.9">C5</text>
<text x="81.8" y="120.3">PC15</text>
<text x="107.3" y="120.3">PB7</text>
<text x="107.3" y="122.9">PB8</text>
<text x="107.3" y="125.4">PB9</text>
<text x="152.4" y="120.2">Anemometer</text>
<text x="153.8" y="124.2">PWM_IN</text>
<text x="201.8" y="122.9">R5</text>
<text x="202" y="125.4">1k</text>
<text x="215.9" y="122.9">R7</text>
<text x="215.9" y="125.4">220</text>
<text x="233.8" y="121.6">+</text>
<text x="236.8" y="125.4">U4A</text>
<text x="260.2" y="124.8">+3V3</text>
<text x="106.1" y="128">PB10</text>
<text x="106.1" y="130.5">PB11</text>
<text x="153.8" y="130.5">PWR_DRV1</text>
<text x="153.8" y="128">PWR_DRV0</text>
<text x="215.9" y="129.2">R8</text>
<text x="215.9" y="131.8">680</text>
<text x="235.6" y="128">LM358</text>
<text x="272.4" y="131.8">C18</text>
<text x="36" y="133">GND</text>
<text x="52.1" y="134.9">32.768kHz</text>
<text x="55.9" y="132.4">X1</text>
<text x="106.1" y="133">PB12</text>
<text x="106.1" y="135.6">PB13</text>
<text x="153.8" y="135.6">PWR_ON</text>
<text x="170.2" y="133">ECHO_OUT</text>
<text x="215.9" y="137.2">TH1</text>
<text x="232.5" y="135.6">-</text>
<text x="263.9" y="137.6" transform="rotate(-90 263.9 137.6)">V-</text>
<text x="272.4" y="134.3">0.1uF</text>
<text x="106.1" y="138.1">PB14</text>
<text x="106.1" y="140.7">PB15</text>
<text x="153.8" y="140.7">SWITCH_B</text>
<text x="153.8" y="143.2">SWITCH_A</text>
<text x="215.9" y="139.7">PT100</text>
<text x="232.5" y="140.7">+</text>
<text x="255.3" y="140.7">LM358</text>
<text x="257.6" y="138.1">U4C</text>
<text x="263.9" y="142.1" transform="rotate(-90 263.9 142.1)">V+</text>
<text x="267.2" y="140.7">GND</text>
<text x="97.5" y="144.3" transform="rotate(-90 97.5 144.3)">VSS</text>
<text x="100" y="144.3" transform="rotate(-90 100 144.3)">VSSA</text>
<text x="101.2" y="148.3">U2</text>
<text x="208.8" y="149.6">GND</text>
<text x="234.3" y="147.6">LM358</text>
<text x="235.5" y="145.1">U4B</text>
<text x="101.2" y="150.8">STM32L476RETx</text>
<text x="260.8" y="152.1">GND</text>
<text x="95.7" y="159.7">GND</text>
<text x="40.5" y="167.3">+3V3</text>
<text x="66.5" y="167.3">+5V</text>
<text x="102.7" y="167.3">+3V3</text>
<text x="128.1" y="165.4">+3V3</text>
<text x="48.4" y="171.1">B5819W_C8598</text>
<text x="54.5" y="168.6">D1</text>
<text x="76.2" y="171.1">XC6206P332MR</text>
<text x="82.4" y="168.6">U1</text>
<text x="124" y="172.4">LED1</text>
<text x="30.6" y="177.5">J1</text>
<text x="72.4" y="177.5">C11</text>
<text x="79" y="175">VI</text>
<text x="84.8" y="178.8" transform="rotate(-90 84.8 178.8)">GND</text>
<text x="86" y="175">VO</text>
<text x="98.4" y="177.5">C14</text>
<text x="109.2" y="176.6">C15</text>
<text x="109.2" y="179.1">100uF</text>
<text x="120.3" y="175">PWR_LED</text>
<text x="19.9" y="180">Power_Supply</text>
<text x="56.1" y="180">PWR_FLAG</text>
<text x="72.4" y="180">4.7uF</text>
<text x="98.4" y="180">1uF</text>
<text x="126.3" y="180">R3</text>
<text x="126.3" y="182.6">1k</text>
<text x="56.1" y="187.7">PWR_FLAG</text>
<text x="66.5" y="191.5">GND</text>
<text x="81.8" y="191.5">GND</text>
<text x="128.7" y="188.3">GND</text>
</g>
<g font-size="1.3" fill="#a90000">
<text x="205.7" y="31.6">A4</text>
<text x="255.1" y="34.4" transform="rotate(-90 255.1 34.4)">16</text>
<text x="257.7" y="33.8" transform="rotate(-90 257.7 33.8)">4</text>
<text x="205.6" y="39.2">B5</text>
<text x="205.7" y="36.7">A5</text>
<text x="247.6" y="39.2">15</text>
<text x="266" y="36.7">2 UART2_RX</text>
<text x="266" y="39.2">3 UART2_TX</text>
<text x="266" y="36.7">2</text>
<text x="266" y="39.2">3</text>
<text x="205.6" y="46.9">B7</text>
<text x="205.7" y="44.3">A7</text>
<text x="248.2" y="44.3">5</text>
<text x="248.2" y="46.9">6</text>
<text x="265.4" y="46.9">10</text>
<text x="266" y="44.3">9</text>
<text x="91.3" y="52.8" transform="rotate(-90 91.3 52.8)">1</text>
<text x="93.8" y="53.4" transform="rotate(-90 93.8 53.4)">19</text>
<text x="96.4" y="53.4" transform="rotate(-90 96.4 53.4)">32</text>
<text x="98.9" y="53.4" transform="rotate(-90 98.9 53.4)">64</text>
<text x="101.5" y="53.4" transform="rotate(-90 101.5 53.4)">13</text>
<text x="104" y="53.4" transform="rotate(-90 104 53.4)">48</text>
<text x="205.6" y="51.9">B6</text>
<text x="205.7" y="49.4">A6</text>
<text x="265.4" y="49.4">11</text>
<text x="265.4" y="51.9">12</text>
<text x="79.3" y="58.3">7</text>
<text x="111.7" y="58.3">14</text>
<text x="205.7" y="59.6">A8</text>
<text x="248.2" y="54.5">8</text>
<text x="265.4" y="54.5">13</text>
<text x="265.4" y="57">14</text>
<text x="35.4" y="60.4" transform="rotate(-90 35.4 60.4)">3</text>
<text x="37.4" y="63.4">2</text>
<text x="78.7" y="63.4">60</text>
<text x="111.7" y="60.8">15</text>
<text x="111.7" y="63.4">16</text>
<text x="111.7" y="65.9">17</text>
<text x="205.6" y="62.1">B8</text>
<text x="257.7" y="61.7" transform="rotate(-90 257.7 61.7)">1</text>
<text x="35.4" y="68" transform="rotate(-90 35.4 68)">1</text>
<text x="60.8" y="71.2" transform="rotate(-90 60.8 71.2)">3</text>
<text x="79.3" y="68.4">5</text>
<text x="79.3" y="71">6</text>
<text x="111.7" y="68.4">20</text>
<text x="111.7" y="71">21</text>
<text x="186.6" y="68.6" transform="rotate(-90 186.6 68.6)">S1</text>
<text x="194.2" y="68.6" transform="rotate(-90 194.2 68.6)">A1</text>
<text x="55.8" y="73.5">2</text>
<text x="60.8" y="77.6" transform="rotate(-90 60.8 77.6)">1</text>
<text x="64.7" y="73.5">4</text>
<text x="78.7" y="76.1">54</text>
<text x="111.7" y="73.5">22</text>
<text x="111.7" y="76.1">23</text>
<text x="79.3" y="81.1">8</text>
<text x="79.3" y="83.7">9</text>
<text x="111.7" y="78.6">41</text>
<text x="111.7" y="81.1">42</text>
<text x="111.7" y="83.7">43</text>
<text x="78.7" y="86.2">10</text>
<text x="78.7" y="88.8">11</text>
<text x="111.7" y="86.2">44</text>
<text x="111.7" y="88.8">45</text>
<text x="140.9" y="88.8">1</text>
<text x="198.7" y="85.9">1</text>
<text x="213.9" y="85.9">2</text>
<text x="78.7" y="91.3">24</text>
<text x="78.7" y="93.8">25</text>
<text x="111.7" y="91.3">46</text>
<text x="111.7" y="93.8">49</text>
<text x="140.9" y="91.3">2</text>
<text x="140.9" y="93.8">3</text>
<text x="209.1" y="92.2" transform="rotate(-90 209.1 92.2)">3</text>
<text x="78.7" y="96.4">37</text>
<text x="78.7" y="98.9">38</text>
<text x="78.7" y="101.5">39</text>
<text x="111.7" y="101.5">26</text>
<text x="111.7" y="96.4">50</text>
<text x="140.9" y="96.4">4</text>
<text x="78.7" y="104">40</text>
<text x="78.7" y="106.5">51</text>
<text x="111.7" y="104">27</text>
<text x="111.7" y="106.5">28</text>
<text x="78.7" y="109.1">52</text>
<text x="78.7" y="111.6">53</text>
<text x="111.7" y="109.1">55</text>
<text x="111.7" y="111.6">56</text>
<text x="79.3" y="114.2">2</text>
<text x="79.3" y="116.7">3</text>
<text x="79.3" y="119.2">4</text>
<text x="111.7" y="114.2">57</text>
<text x="111.7" y="116.7">58</text>
<text x="111.7" y="119.2">59</text>
<text x="231.7" y="115.4">2</text>
<text x="244.4" y="118">1</text>
<text x="111.7" y="121.8">61</text>
<text x="111.7" y="124.3">62</text>
<text x="231.7" y="120.5">3</text>
<text x="111.7" y="126.9">29</text>
<text x="111.7" y="129.4">30</text>
<text x="111.7" y="131.9">33</text>
<text x="111.7" y="134.5">34</text>
<text x="111.7" y="137">35</text>
<text x="230.4" y="134.5">6</text>
<text x="243.1" y="137">7</text>
<text x="262.8" y="133.4" transform="rotate(-90 262.8 133.4)">4</text>
<text x="111.7" y="139.6">36</text>
<text x="230.4" y="139.6">5</text>
<text x="96.4" y="147.4" transform="rotate(-90 96.4 147.4)">18</text>
<text x="98.9" y="147.4" transform="rotate(-90 98.9 147.4)">12</text>
<text x="262.8" y="144.9" transform="rotate(-90 262.8 144.9)">8</text>
<text x="76.7" y="173.9">3</text>
<text x="89.4" y="173.9">2</text>
<text x="38" y="175.1">1</text>
<text x="38" y="177.7">2</text>
<text x="38" y="180.2">3</text>
<text x="83.7" y="181.1" transform="rotate(-90 83.7 181.1)">1</text>
</g>
<g font-size="1.3" fill="#0f0f0f">
<text x="213.7" y="31.6">USB_5V</text>
<text x="213.4" y="46.9">USB_DN</text>
<text x="213.4" y="51.9">USB_DP</text>
<text x="75.1" y="58.3">RST 7</text>
<text x="119.4" y="58.3">ECHO_OUT</text>
<text x="119.4" y="65.9">UART2_RX</text>
<text x="119.4" y="60.8">TEMPERATURE</text>
<text x="119.4" y="63.4">UART2_TX</text>
<text x="119.4" y="71">PWR_DRV0</text>
<text x="119.4" y="76.1">SWITCH_B</text>
<text x="119.4" y="78.6">PWM_IN</text>
<text x="187.9" y="83.7">USB_DP</text>
<text x="218.5" y="83.7">USB_DN</text>
<text x="119.4" y="91.3">SWDIO</text>
<text x="119.4" y="93.9">SWCLK</text>
<text x="119.4" y="101.5">SWITCH_A</text>
<text x="119.4" y="106.6">PWR_DRV1</text>
<text x="119.4" y="104">PWR_ON</text>
<text x="257.8" y="118">TEMPERATURE</text>
<text x="141.3" y="123.1">PWM_IN</text>
<text x="119.4" y="129.4">UART1_TX</text>
<text x="119.4" y="126.9">UART1_RX</text>
<text x="138.6" y="129.4">PWR_DRV1</text>
<text x="138.6" y="126.9">PWR_DRV0</text>
<text x="185.4" y="132">ECHO_OUT</text>
<text x="140.7" y="134.5">PWR_ON</text>
<text x="139.3" y="139.6">SWITCH_B</text>
<text x="139.5" y="142.1">SWITCH_A</text>
<text x="45.4" y="175.1">5V_IN</text>
</g>
<text font-size="1.3" fill="#725600" x="152.4" y="147.1">File: Anemometer.kicad_sch</text>
</svg>
